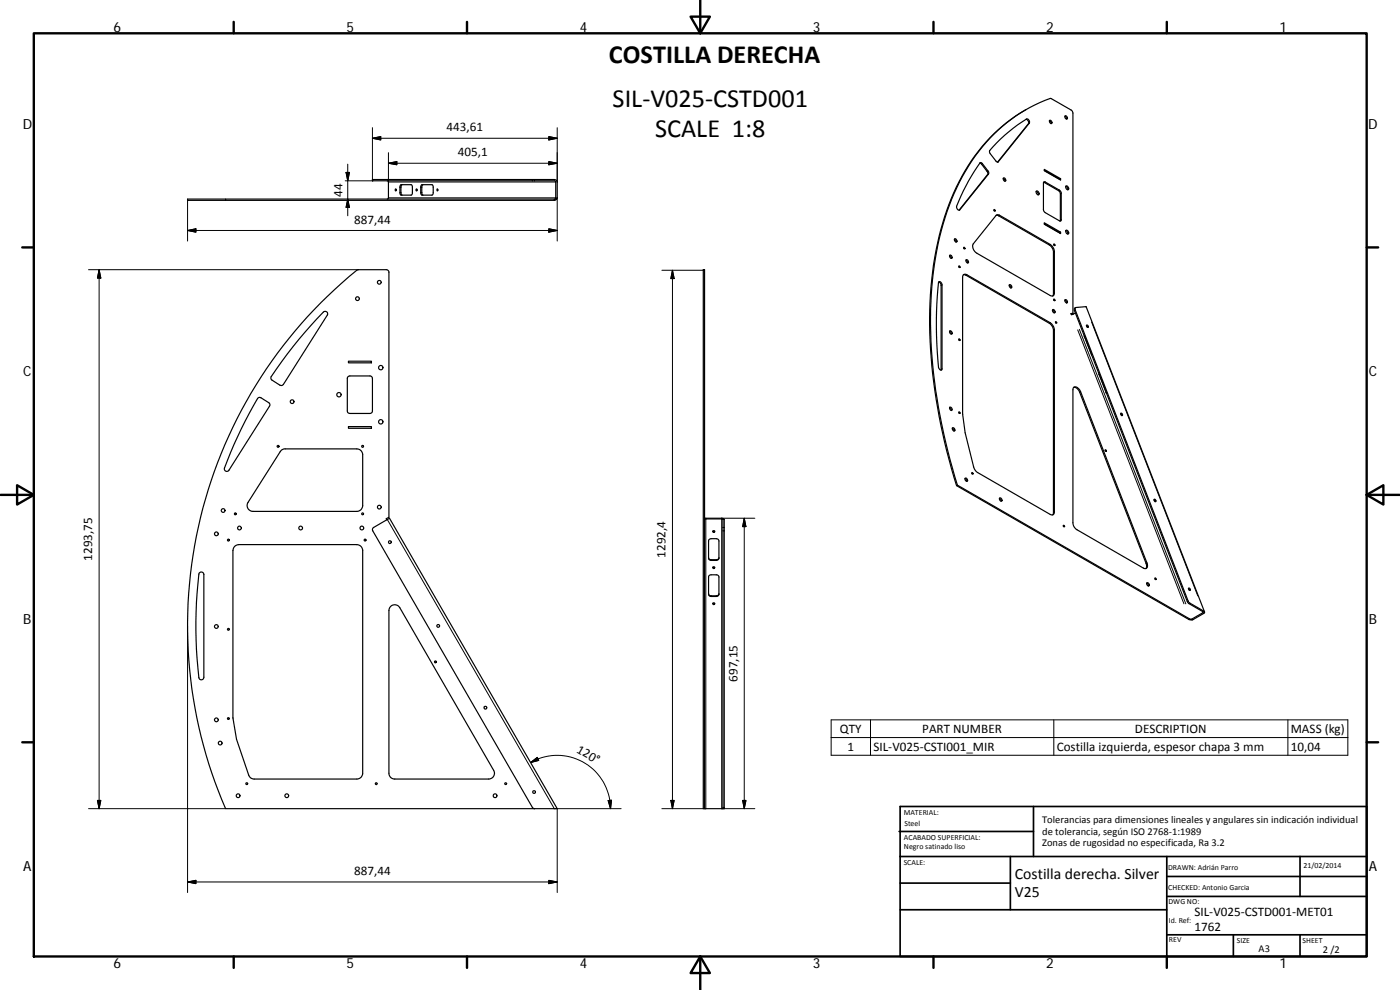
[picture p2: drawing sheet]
<svg xmlns="http://www.w3.org/2000/svg" width="420mm" height="297mm" viewBox="0 0 420 297" stroke-linecap="round" stroke-linejoin="round" font-family="sans-serif">
<g fill="none" stroke="#000" stroke-width=".36">
<path d="M307.9 32.9a53.2 53.2 0 0 0-23.2 28.5 108.5 108.5 0 0 0-5.1 48.2 178 178 0 0 0 7.5 36.1l69.7 40.2M307.9 35.8a.97 .97 0 0 1 .8 1.3l-9.3 11.5M314.9 36.2l.5 .5v.4M315 36.1a.54 .54 0 0 1 .6 .3 .54 .54 0 0 1-.2 .7l-.3-.3zM319.6 34.9l.3 .3 .2 .5M319.6 34.8a.54 .54 0 0 1 .6 .3 .54 .54 0 0 1-.1 .6 .7 .7 0 0 1-.5-.9zM67.7 59.7v.4M116.2 54.3l.4 .3v4.8l-.4 .3M118.7 56.7l.2 .2-.1 .4zM120.2 55.5h3.4l.2 .5v1.8l-.2 .6-3.3 .1-.3-.5zM120.7 55.4l-.4 .8v1.6l.4 .7M124.9 56.7l.3 .2-.2 .4z"/>
<path d="M126.5 55.5l3.2-.1 .3 .6v2l-.2 .4h-3.3l-.2-.4v-1.8zM127 55.4l-.4 .8v2l.4 .3M131.2 56.7l.2 .2-.1 .4zM167.2 59.4l-.2 .4-.6 .3M167.2 59.4l-.8 .4v.3M167.2 59.4v-5l-.2-.3-.6-.2h-54.6v.4h54.7l.3 .3v4.8l-.4 .3h-110.1v.4h110.1M294.1 48.9l.5 .4 1.6 2.1 .3 .8-8.7 10.9M294.2 48.8l.6 .3 1.8 2.3 .1 .7-8.7 10.9a.81 .81 0 0 1-.9-1.1 57.8 57.8 0 0 1 7.1-13.1zM299.3 42.7a39.9 39.9 0 0 1 9-7 .99 .99 0 0 1 .6 1.2l-9.5 11.7-.4-.1-2-2.9v-.4zM301.1 53.5l.4 .5 .1 .4M301.1 53.4a.54 .54 0 0 1 .7 .3 .54 .54 0 0 1-.2 .7l-.4-.3zM311 57.4l.5 .4 .1 .7"/>
<path d="M311 57.4a.61 .61 0 0 1 .7 .3 .61 .61 0 0 1-.1 .8 .9 .9 0 0 1-.6-1.1zM313.2 54.7l4.5 2.5 .5 .6v8.5M313.2 54.7l.5-.1 4.3 2.5 .4 .5-.1 8.7h-.3l-4.7-2.9zM313.4 50.8l4.9 2.8v.4l-4.9-2.8zM313.4 51.1l4.6 2.7M318 53.8v.1M318.3 53.6l-.3 .2M319.8 55.9a.9 .9 0 0 1 .7 1M319.9 55.9a.62 .62 0 0 1 .7 .3 .62 .62 0 0 1-.1 .7 .9 .9 0 0 1-.6-1zM285 76.6a.51 .51 0 0 1 .6 .3 .51 .51 0 0 1-.1 .6l-.5-.4zM285 76.7l.3 .2 .2 .6M286.4 71.8l.5 .4v.4"/>
<path d="M286.5 71.7a.56 .56 0 0 1 .6 .3 .56 .56 0 0 1-.2 .6 .75 .75 0 0 1-.4-.9zM289.2 74.4l.1 .2M289.9 78l.3 .3 .2 .6M290 78a.54 .54 0 0 1 .6 .3 .54 .54 0 0 1-.2 .6 .71 .71 0 0 1-.4-.9zM298.3 63.1l.1 .2M298.9 64.6l.5-.2 .6 .2 15.4 8.9a2.69 2.69 0 0 1 1 2v12.4a.76 .76 0 0 1-.3 .9 .76 .76 0 0 1-.9-.1l-22.1-12.7a2.29 2.29 0 0 1-1-2.8zM299 64.6l.7 .1 15.4 9a2.57 2.57 0 0 1 1.1 1.9v12.7l-.3 .5M313.4 66.8l4.9 2.9v.4l-4.9-2.8zM313.4 67.2l4.6 2.6M316.2 73.4l.1 .2M318 69.8v.1M318.3 69.7l-.3 .1"/>
<path d="M319.8 69.2a.9 .9 0 0 1 .7 1M319.9 69.2a.63 .63 0 0 1 .7 .3 .63 .63 0 0 1-.1 .7 .93 .93 0 0 1-.6-1zM97 93.6a.75 .75 0 0 1 1 0 .75 .75 0 0 1 .2 1l-13.1 20.7-.5 .4-.6-.1-2.5-1.7-.2-.5a116.9 116.9 0 0 1 15.7-19.8zM211.1 80.9h.3v161.7h-.3zM281.7 84.6l.4 .3 .3 .7v25.5M281.8 84.6a.79 .79 0 0 1 .9 .9v25.2a.41 .41 0 0 1-.4 .4 .41 .41 0 0 1-.4-.4 64.8 64.8 0 0 1-.9-14.8l.3-6.7zM285 99.4l.3 .3 .2 .5M285 99.3a.53 .53 0 0 1 .7 .3 .53 .53 0 0 1-.2 .6 .71 .71 0 0 1-.5-.9zM287.7 80l.2 .2M289.1 82.4l.8 .2 25.2 14.6a2.66 2.66 0 0 1 1.1 2v54.8l-.3 .5M289.2 82.4h.9l25.3 14.6a2.79 2.79 0 0 1 1 2v54.6a.77 .77 0 0 1-.3 .8 .77 .77 0 0 1-.9-.1l-21.8-12.5-1.1-1.3-2.6-10.6-.8-5.8v-40.9zM302.9 85.5l.4 .5 .1 .4"/>
<path d="M302.9 85.4a.53 .53 0 0 1 .7 .3 .53 .53 0 0 1-.2 .7l-.4-.3zM315.9 93l.3 .3 .1 .6M315.9 92.9a.56 .56 0 0 1 .6 .3 .56 .56 0 0 1-.1 .7 .71 .71 0 0 1-.5-1zM316.2 90l.1 .2M316.8 96.7l.1 .2M319.6 90l.3 .3 .2 .6M319.6 89.9a.55 .55 0 0 1 .7 .3 .55 .55 0 0 1-.2 .7 .75 .75 0 0 1-.5-1zM322 94v-60.1l-.5-.9-6-3.4a38.7 38.7 0 0 0-13.4 7.3 59 59 0 0 0-19 30.2 120.7 120.7 0 0 0-1.9 52.5 187.8 187.8 0 0 0 6.1 26l69.8 40.1M322 94l-.5 .2M322.7 93.9l-1 .5-.3-.3 .6-.1M322.8 92.3l-.4 .3v.6l33.9 87.3 .5 .6 4.3 2.5-3.4 2.2-.6-.1M326.1 97.7l.3 .5"/>
<path d="M326.1 97.6a.35 .35 0 0 1 .5 .2 .35 .35 0 0 1-.2 .4zM77.4 119.4l.5-.2 .4 .2 2.5 1.5 .2 .8-12.3 19.4a.75 .75 0 0 1-1 .3 .75 .75 0 0 1-.3-1 129.5 129.5 0 0 1 10-21zM104.4 113l.6-.2h6l.7 .4 .1 10.1-.2 .5-.6 .3h-6l-.7-.4-.1-10.1zM104.6 108.4h6.9v.5h-6.9zM287.7 101.9l.2 .2M322.2 116.2a1.84 1.84 0 0 1 1.8 1.5l20 51.4 .1 1-.2 .5M322.3 116.2a1.63 1.63 0 0 1 2 1.3l19.9 51.4a.96 .96 0 0 1 .2 1.2 .96 .96 0 0 1-1 .5l-20.2-11.6a2.54 2.54 0 0 1-1.2-2.2v-39.9zM325.4 100.8l2.2 5.6M329.8 112.2l2.2 5.6M84.5 135l.8-.3h21.8a1.79 1.79 0 0 1 1.7 1.7v15.3a1.79 1.79 0 0 1-1.7 1.7h-31.2a1.76 1.76 0 0 1-1.5-2.7zM104.6 128h6.9v.5h-6.9zM285 122.3l.3 .3 .2 .6"/>
<path d="M285 122.2a.54 .54 0 0 1 .7 .3 .54 .54 0 0 1-.2 .7l-.5-.5zM285.8 128.5l.4 .4 .1 .4M285.9 128.4a.54 .54 0 0 1 .6 .3 .54 .54 0 0 1-.2 .6 .73 .73 0 0 1-.4-.9zM287.7 123.8l.2 .2M331.7 135.2l.1 .2M336.3 124.1l.3 .6M336.4 124a.39 .39 0 0 1 .5 .2 .39 .39 0 0 1-.3 .5zM112 158.4l4.9-2.9 50.3 87.1h-6.8l-.6-.3-47.9-83-.1-.6zM116.1 156l-.2-.4 .8-.4v-73.7l-.7-.6h-8.5a108 108 0 0 0-17 16.1 137.5 137.5 0 0 0-22.8 145.6h92.7M211.4 155.5h5.2l.7 .4v86.7h-.3M211.4 155.9l.3-.2h4.9l.4 .2v86.7M213.9 159.4l.3 .2 .3-.2"/>
<path d="M287.3 145.6l-.2 .1M289.6 143.6l.4 .2 .1 .6M289.7 143.5a.54 .54 0 0 1 .6 .3 .54 .54 0 0 1-.2 .6 .72 .72 0 0 1-.4-.9zM291.6 142l.2 .2M299.9 149.5l.4 .3 .1 .6M300 149.4a.54 .54 0 0 1 .6 .3 .54 .54 0 0 1-.2 .7 .74 .74 0 0 1-.4-1zM319.1 157.8l.1 .2M346.3 150l.4 .5M346.4 149.8h.2a.39 .39 0 0 1 .3 .3 .39 .39 0 0 1-.2 .4l-.4-.4zM59.8 171.9a.77 .77 0 0 1 .9-.2 .77 .77 0 0 1 .5 .7v30.8a.75 .75 0 0 1-.7 .8 .75 .75 0 0 1-.8-.7 126.9 126.9 0 0 1 .1-31.4zM70.5 163.8l1.2-.4h35.4a1.79 1.79 0 0 1 1.7 1.8v66.8a1.76 1.76 0 0 1-1.7 1.7h-30.8l-.9-.2-.6-.6-3.8-11.1-1.1-6.5v-50.1zM212.7 167.3v.3l.5 .3h1.8l.5-.1 .3-.5"/>
<path d="M212.7 178.1l.2 .5 .5 .2h1.8l.6-.7M212.9 172.7l2.1-.2 .7 .4 .1 5.4-.4 .6h-2.2l-.5-.4v-5.4zM212.9 161.8l.5-.2h1.6l.7 .5 .1 5.4-.4 .5-2 .1-.7-.4v-5.4zM213.9 170.2l.3 .2 .3-.2M344.1 175l.5 .4v.4M344.2 174.9a.54 .54 0 0 1 .6 .3 .54 .54 0 0 1-.2 .6 .73 .73 0 0 1-.4-.9zM346.6 173.7l.1 .1M356.7 176.6l.3 .5M356.7 176.5l.2-.1a.36 .36 0 0 1 .3 .3 .36 .36 0 0 1-.2 .4zM117.1 182.1a1.74 1.74 0 0 1 2.9 .2l28.2 48.8a1.74 1.74 0 0 1-1.5 2.6h-28.2a1.72 1.72 0 0 1-1.8-1.7v-48.8zM213.9 181h.6M356.8 185.9h1.2"/>
<path d="M357 185.8l1 .1M357 185.8l-.2 .1M361.5 183.6l-35.5-91.5-3.1 .2-.2 .2v.5l33.9 87.4 .4 .5 4.5 2.7-.2 .4-3.3 1.9M211.4 242.6h5.6"/>
<circle cx="288" cy="80" r=".23"/>
<circle cx="289.4" cy="74.4" r=".23"/>
<circle cx="298.5" cy="63.1" r=".22"/>
<circle cx="316.5" cy="73.4" r=".21"/>
<circle cx="107.3" cy="89.6" r=".57"/>
<circle cx="113.9" cy="84.7" r=".56"/>
<circle cx="316.5" cy="89.9" r=".22"/>
<circle cx="317" cy="96.7" r=".22"/>
<circle cx="101.7" cy="118.4" r=".65"/>
<circle cx="114.3" cy="110.3" r=".65"/>
<circle cx="288" cy="101.9" r=".23"/>
<circle cx="83.5" cy="133.9" r=".28"/>
<circle cx="87.7" cy="120.5" r=".56"/>
<circle cx="108.8" cy="133.9" r=".29"/>
<circle cx="114.3" cy="126.6" r=".65"/>
<circle cx="288" cy="123.8" r=".23"/>
<circle cx="331.9" cy="135.2" r=".22"/>
<circle cx="67" cy="153.2" r=".56"/>
<circle cx="70.6" cy="154.2" r=".28"/>
<circle cx="71.9" cy="158.4" r=".56"/>
<circle cx="90.2" cy="158.4" r=".56"/>
<circle cx="108.6" cy="158.4" r=".56"/>
<circle cx="108.8" cy="154.2" r=".29"/>
<circle cx="113.9" cy="152.2" r=".56"/>
<circle cx="214.2" cy="159.4" r=".28"/>
<circle cx="291.9" cy="142" r=".22"/>
<circle cx="319.3" cy="157.8" r=".22"/>
<circle cx="64.9" cy="160.2" r=".56"/>
<circle cx="68.5" cy="162" r=".29"/>
<circle cx="109.6" cy="162" r=".29"/>
<circle cx="117" cy="162.7" r=".41"/>
<circle cx="214.2" cy="170.3" r=".29"/>
<circle cx="346.8" cy="173.6" r=".22"/>
<circle cx="64.9" cy="188" r=".56"/>
<circle cx="68.5" cy="188.8" r=".28"/>
<circle cx="130.7" cy="198.6" r=".28"/>
<circle cx="131.5" cy="187.8" r=".41"/>
<circle cx="214.2" cy="181.1" r=".29"/>
<circle cx="64.9" cy="216" r=".56"/>
<circle cx="68.5" cy="215.6" r=".28"/>
<circle cx="145.7" cy="212.3" r=".42"/>
<circle cx="66.1" cy="223" r=".56"/>
<circle cx="71.5" cy="238.7" r=".56"/>
<circle cx="74.1" cy="235.1" r=".27"/>
<circle cx="86.1" cy="238.7" r=".56"/>
<circle cx="112.9" cy="235.1" r=".28"/>
<circle cx="148.6" cy="238.7" r=".56"/>
<circle cx="151.8" cy="235.1" r=".28"/>
<circle cx="160.3" cy="237.6" r=".4"/>
</g>
<g fill="none" stroke="#000" stroke-width=".3">
<path d="M111.8 38.3v15.6M167.2 38.3v16.3M308.9 37l-.2 .1M103.9 51.7h1l-.5 2.6zM104.4 49.3v15.4M104.4 59.7l.5 2.6h-1zM111.8 41.5l2.5-.5v1zM111.8 41.5h55.4M111.9 53.9v.4h-8.3M116.6 45.8v8.8h50.2M116.6 59.4h50.2M116.6 49l2.5-.5v.9z"/>
<path d="M116.6 49h50.6M120 56.2h.3M120 57.8h.3M126.3 56.2h.3M126.3 57.8h.3M159.8 53.9v.4M160.4 53.9v.4M164.7 41l2.5 .5-2.5 .5zM164.7 48.5l2.5 .5-2.5 .4zM167.2 59.4v12.9M294.8 49.1l-.2 .2M296.5 51.3l-.3 .1"/>
<path d="M296.6 52.2l-.2 .1M299.6 48.6h-.2M313.7 54.6l-.3 .2M318 57.1l-.3 .1M318.5 58l-.2 .1M56.3 69.2l2.5-.6v1.1zM56.3 69.2h110.9M56.3 60.1v12.2M164.7 68.6l2.5 .6-2.5 .5zM288 63h-.1M300 64.6l-.3 .1M315.2 73.3l-.3 .2"/>
<path d="M316.4 75.5l-.2 .1M318.5 66l-.2 .1M26.6 80.9h80.9M29.7 80.9l.6 2.5h-1.1zM29.7 80.9v161.7M198.6 81.1h12.8M201.8 81.1v161.5M201.8 81.1l.5 2.5h-1zM282.7 85.5l-.2 .1M290.1 82.4l-.2 .2M315.2 96.8l-.3 .2M316.4 99l-.2 .1"/>
<path d="M316.4 87.9l-.2 .2M322.7 93l-.2 .2M323.4 99l31.9 82.2M323.9 98.8l32 82.4M327.6 96.6l31.9 82.2M282.7 110.7l-.2 .1M324.3 117.6l-.2 .1M325.4 100.9h.1M327.6 106.3h.1M329.9 112.2h.1M332 117.7h.1M116.2 155.9l50.2 86.7h20"/>
<path d="M211.8 155.5v87.1h-13.2M217 158.3h.3M217 159.3h.3M217 155.9h.3M223.4 155.5v87.1M223.4 155.5l.5 2.5h-1zM226.5 155.5h-9.9v87.1h9.9M316.4 153.6l-.2 .2M213.4 167.9v.2M213.4 178.8v.2M215 167.9v.2M215 178.8v.2"/>
<path d="M344.2 168.9l-.2 .2M56.3 187.8v80M356.6 180.4l-.3 .1M357 180.9l-.2 .2M360.9 183.5l.1 .3M249.4 216h155.1v10.6h-155.1zM261.2 216v10.6M316.3 216v10.6M386.5 216v10.6M159.2 228.8l2.1-1.6 .4 1zM159.2 228.8a16 16 0 0 1 24 13.8M249.4 221.3h155.1"/>
<path d="M26.6 242.6h41.1M29.2 240.2h1.1l-.6 2.4zM167.2 242.6v25.2M182.5 240.2l1-.1-.3 2.5zM201.3 240.2h1l-.5 2.4zM217 242.3h.3M222.9 240.2h1l-.5 2.4zM56.3 264.6l2.5-.5v1zM56.3 264.6h110.9M164.7 264.1l2.5 .5-2.5 .5z"/>
</g>
<g fill="none" stroke="#000" stroke-width=".71">
<path d="M10.1 10h400.1v277h-400.1zM70.1 6.6v3.4M140.2 6.6v3.4M207.3 5h5.8l-2.9 5zM210.2 0v10M280.2 6.6v3.4M350.2 6.6v3.4M6.7 74.2h3.4M410.2 74.2h3.4M.2 148.5h9.9M5.1 145.6l5 2.9-5 2.9zM410.2 148.5l5-2.9v5.8z"/>
<path d="M410.2 148.5h9.9M6.7 222.7h3.4M410.2 222.7h3.4M70.1 287v3.4M140.2 287v3.4M210.2 287l2.9 5h-5.8zM210.2 287v10M280.2 287v3.4M350.2 287v3.4"/>
</g>
<g fill="none" stroke="#000" stroke-width=".51">
<path d="M269.8 249.5h40.4M270.1 257h140.1M270.1 242h140.1v45h-140.1zM303.2 257v16M310.2 242v15M350.2 257v30M390.2 257v12M270.1 273h80.1M270.1 265h33.1M350.2 269h60M350.2 263h60M350.2 280.5h60"/>
<path d="M370.2 280.5v6.5M390.2 280.5v6.5"/>
</g>
<g fill="#000" stroke="#000" stroke-width=".3">
<path d="M103.9 51.7h1l-.5 2.6zM111.8 41.5l2.5-.5v1zM116.6 49l2.5-.5v.9zM164.7 41l2.5 .5-2.5 .5zM164.7 48.5l2.5 .5-2.5 .4zM56.3 69.2l2.5-.6v1.1zM104.4 59.7l.5 2.6h-1zM164.7 68.6l2.5 .6-2.5 .5zM29.7 80.9l.6 2.5h-1.1zM201.8 81.1l.5 2.5h-1zM223.4 155.5l.5 2.5h-1zM159.2 228.8l2.1-1.6 .4 1z"/>
<path d="M29.2 240.2h1.1l-.6 2.4zM182.5 240.2l1-.1-.3 2.5zM201.3 240.2h1l-.5 2.4zM222.9 240.2h1l-.5 2.4zM56.3 264.6l2.5-.5v1zM164.7 264.1l2.5 .5-2.5 .5z"/>
</g>
<g font-size="7.9">
<text x="182.8" y="19">COSTILLA DERECHA</text>
<text x="183.9" y="32">SIL‐V025‐CSTD001</text>
<text x="196.6" y="41">SCALE 1:8</text>
</g>
<g font-size="4.7">
<text x="304.6" y="263.9">Costilla derecha. Silver</text>
<text x="304.6" y="269.3">V25</text>
</g>
<g font-size="4.2">
<text x="34" y="9.6">6</text>
<text x="104" y="9.6">5</text>
<text x="174" y="9.6">4</text>
<text x="244" y="9.6">3</text>
<text x="314" y="9.6">2</text>
<text x="384" y="9.6">1</text>
<text x="6.8" y="38.7">D</text>
<text x="410.6" y="38.7">D</text>
<text x="7" y="112.9">C</text>
<text x="410.8" y="112.9">C</text>
<text x="7" y="187.1">B</text>
<text x="410.8" y="187.1">B</text>
<text x="7" y="261.3">A</text>
<text x="410.8" y="261.3">A</text>
<text x="34" y="290.4">6</text>
<text x="104" y="290.4">5</text>
<text x="174" y="290.4">4</text>
<text x="244" y="290.4">3</text>
<text x="314" y="290.4">2</text>
<text x="384" y="290.4">1</text>
</g>
<g font-size="3.9">
<text x="134" y="39.4">443,61</text>
<text x="137.4" y="46.9">405,1</text>
<text x="102.8" y="59" transform="rotate(-90 102.8 59)">44</text>
<text x="106.3" y="67.1">887,44</text>
<text x="199.8" y="167.3" transform="rotate(-90 199.8 167.3)">1292,4</text>
<text x="27.7" y="168.2" transform="rotate(-90 27.7 168.2)">1293,75</text>
<text x="221.3" y="204.5" transform="rotate(-90 221.3 204.5)">697,15</text>
<text x="252.1" y="219.9">QTY</text>
<text x="276.8" y="219.9">PART NUMBER</text>
<text x="340.6" y="219.9">DESCRIPTION</text>
<text x="387.4" y="220">MASS (kg)</text>
<text x="172.8" y="225.6" transform="rotate(30 172.8 225.6)">120°</text>
<text x="254.3" y="225.2">1</text>
<text x="262.1" y="225.2">SIL‐V025‐CSTI001_MIR</text>
<text x="317.2" y="225.3">Costilla izquierda, espesor chapa 3 mm</text>
<text x="387.4" y="225.2">10,04</text>
<text x="106.3" y="262.6">887,44</text>
<text x="358.5" y="274.9">SIL‐V025‐CSTD001‐MET01</text>
<text x="358.5" y="279.4">1762</text>
</g>
<g font-size="3.1">
<text x="312.8" y="246.8">Tolerancias para dimensiones lineales y angulares sin indicación individual</text>
<text x="312.8" y="250.4">de tolerancia, según ISO 2768‐1:1989</text>
<text x="312.8" y="254">Zonas de rugosidad no especificada, Ra 3.2</text>
<text x="377.7" y="285.6">A3</text>
<text x="397" y="285.9">2 /2</text>
</g>
<g font-size="2.4">
<text x="271.2" y="244.4">MATERIAL:</text>
<text x="271.3" y="251.9">ACABADO SUPERFICIAL:</text>
<text x="271.4" y="247.9">Steel</text>
<text x="271.3" y="254.6">Negro satinado liso</text>
<text x="271.2" y="259.7">SCALE:</text>
<text x="350.6" y="260.9">DRAWN: Adrián Parro</text>
<text x="391.2" y="260.6">21/02/2014</text>
<text x="350.6" y="267">CHECKED: Antonio Garcia</text>
<text x="350.7" y="271.4">DWG NO:</text>
<text x="350.8" y="276.8">Id. Ref:</text>
<text x="350.8" y="282.8">REV</text>
<text x="371.2" y="282.9">SIZE</text>
<text x="390.9" y="282.9">SHEET</text>
</g>
</svg>
